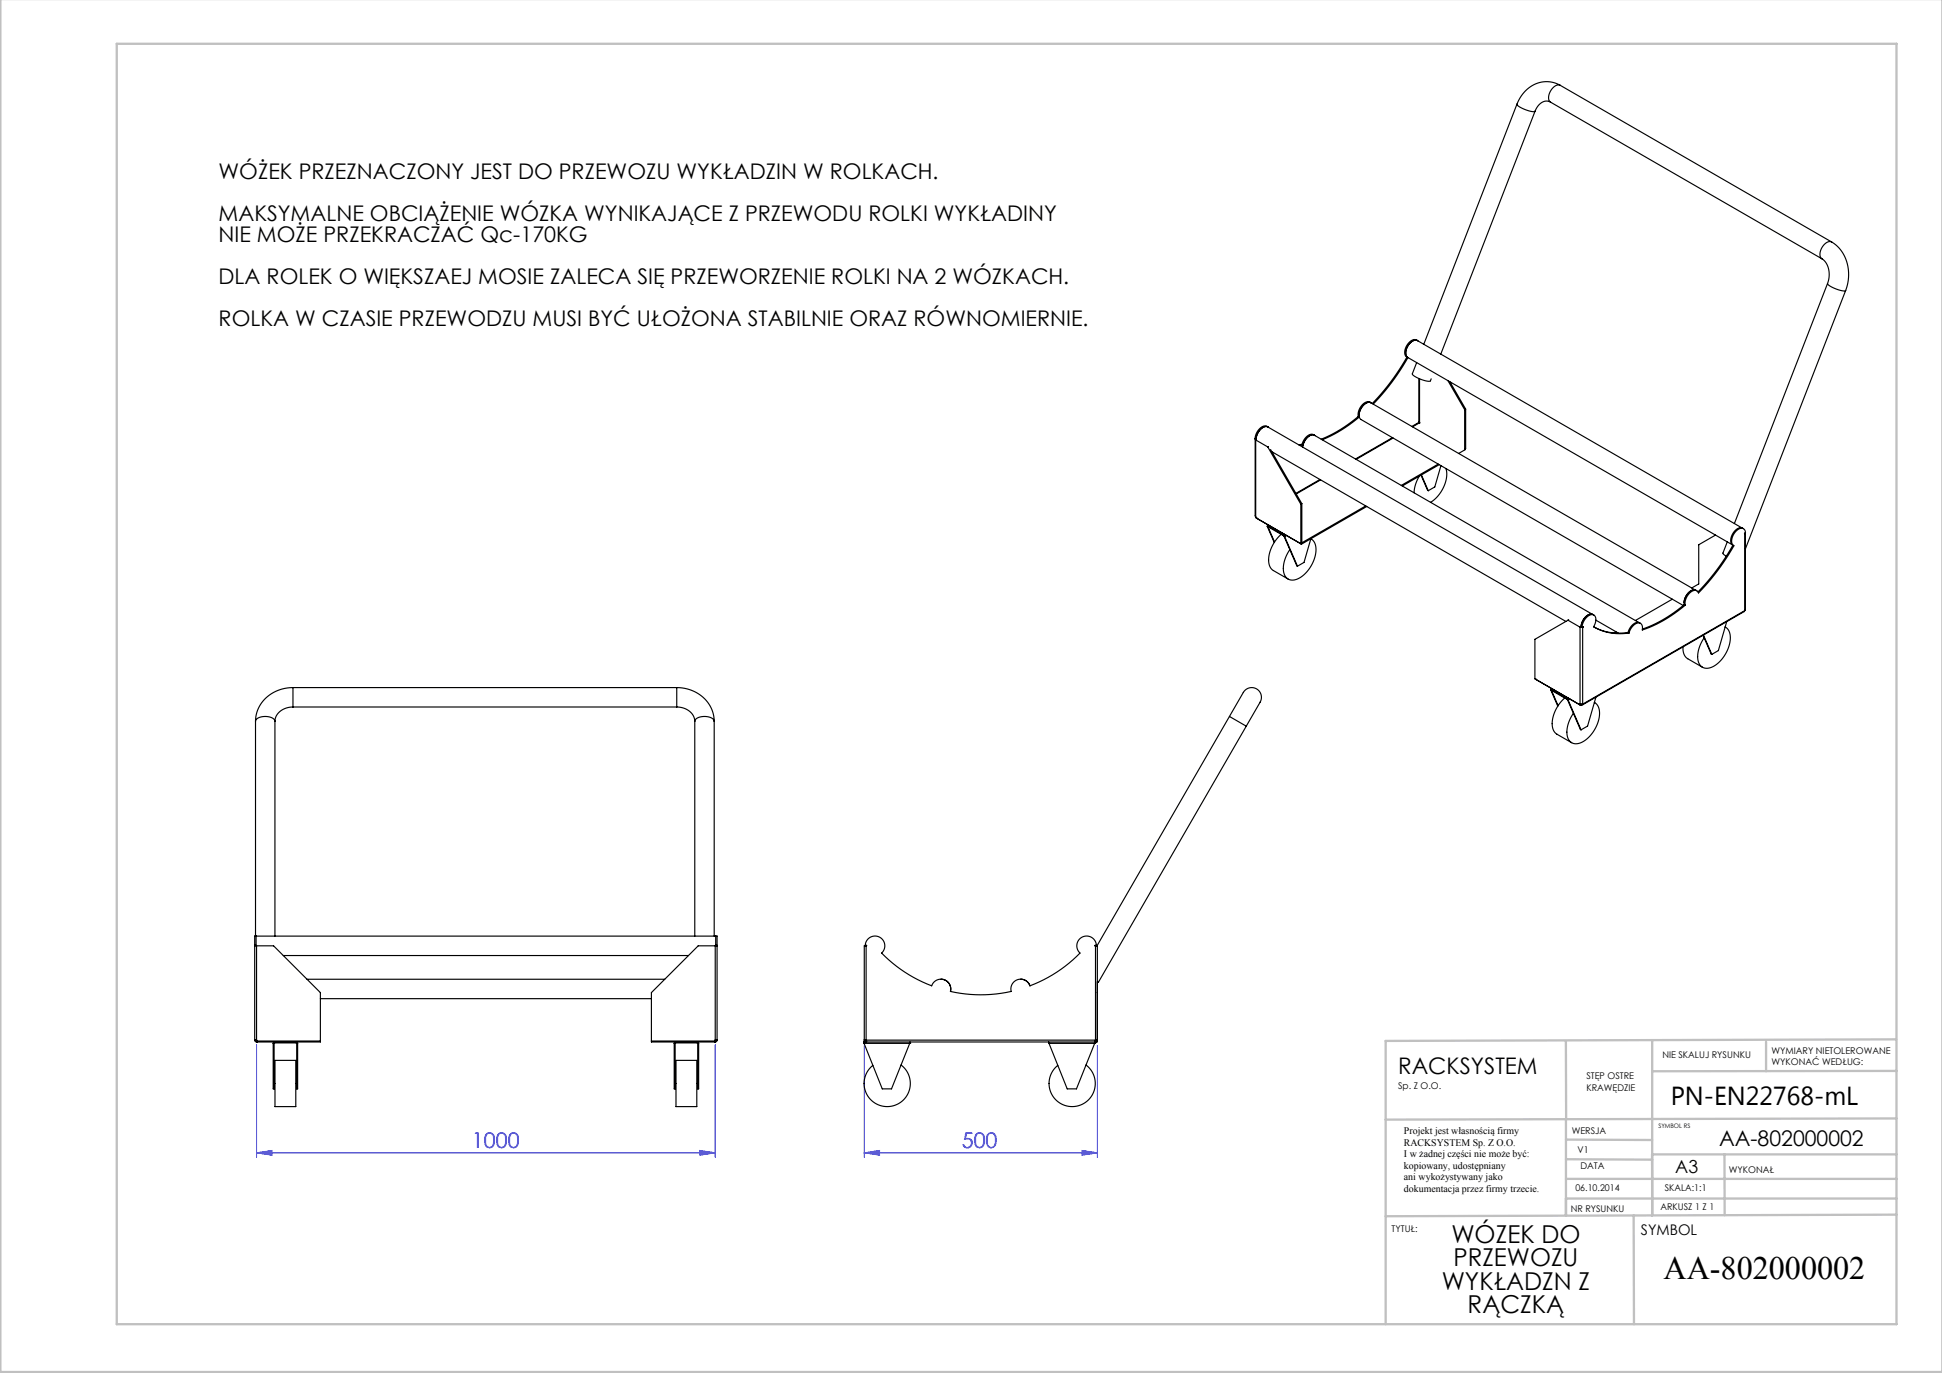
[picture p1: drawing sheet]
<svg xmlns="http://www.w3.org/2000/svg" width="420mm" height="297mm" viewBox="0 0 420 297" stroke-linecap="round" stroke-linejoin="round" font-family="sans-serif">
<path d="M55.5 226v24.4M154.7 226v24.4M186.9 226.2v24.2M237.3 226.2v24.2M55.5 249.4l3.3-.5v1zM55.5 249.4h99.2M151.4 248.9l3.3 .5-3.3 .5zM186.9 249.4l3.3-.5v1zM186.9 249.4h50.4M234 248.9l3.3 .5-3.3 .5z" fill="none" stroke="#00f" stroke-width=".22"/>
<g fill="none" stroke="#c0c0c0" stroke-width=".5">
<path d="M.1 -.1v296.9h419.9M25.2 9.5h385v276.9h-385zM338.7 225.2v16.9M357.3 225v37.9v-13.2M382 225.4v6.3M410.1 224.8l-110.4 .4v61.2M410.1 231.7h-52.8M338.7 259.3h71.5M338.7 255h71.5M338.7 250.8l18.6 .1M338.7 246.5l18.6 .1M338.7 242.1v20.9"/>
<path d="M357.3 249.7h52.9M373 249.7v13.2M410.1 241.9l-110.4 .3M353.3 262.9l.1 23.5M410.2 262.7l-110.5 .4"/>
</g>
<path d="M55.5 249.4l3.3-.5v1zM151.4 248.9l3.3 .5-3.3 .5zM186.9 249.4l3.3-.5v1zM234 248.9l3.3 .5-3.3 .5z" fill="#00f"/>
<g fill="none" stroke="#000" stroke-width=".25">
<path d="M337.4 18.5a6.5 6.5 0 0 0-9.1 3.5l-.2 .5M337.4 18.5a2.19 2.19 0 0 0-2.4 1.9 1.47 1.47 0 0 0 .3 1.7M337.4 18.5l58.7 33.8M328.1 22.5a5.2 5.2 0 0 0 3.9 1.6M328.1 22.5l-20.2 52M332 24.1l-20.4 52.5M335.3 22.1a2.31 2.31 0 0 0-3.1 1.5l-.2 .5M335.3 22.1l58.7 33.9M394 56a4.5 4.5 0 0 1 1.2 5.3M396.1 52.3a8.6 8.6 0 0 1 3.1 10.5M396.1 52.3a2.2 2.2 0 0 0-2.4 2 1.47 1.47 0 0 0 .3 1.7M304.3 77.2a49.5 49.5 0 0 1-7.5 10.1"/>
<path d="M304.4 77.3a1.53 1.53 0 0 1-.3-2.2 2.03 2.03 0 0 1 2.3-1.6l70.3 40.7M304.5 77.3l70.1 40.5M306.4 78.4l-1 2.5a5.2 5.2 0 0 0 4 1.5l.1-.5M306.6 73.7a2.19 2.19 0 0 0-2.5 1.9 1.38 1.38 0 0 0 .4 1.7M306.7 73.8a1.46 1.46 0 0 0-2 .7 2.03 2.03 0 0 0-.2 2.9 49.5 49.5 0 0 1-7.5 10M395.2 61.3a5.2 5.2 0 0 0 4 1.5M395.2 61.3l-20.1 52M399.2 62.8l-21.7 55.9M271.5 95v16.6l.1 .2M271.5 94.9l.1 .3M271.6 95.2v16.6M271.6 95.2l2.6 1.5"/>
<path d="M271.6 95l-.2-.2a2.79 2.79 0 0 1 2.3-2.7l70.6 40.8M271.7 95h-.1M271.7 95.1l-.1 .1M274.2 96.7l7.1 12.4M274.2 92.4a2.2 2.2 0 0 0-2.4 1.9l-.1 .7M274.3 96.6l-.1 .1M274.3 92.4a1.5 1.5 0 0 0-2 .9l-.4 .7-.3 1M274.8 97.2l6.7 11.7M275.1 97.7l63.6 36.7M281.6 96.1l-.7 .1M281.6 96.1a2.28 2.28 0 0 1 2.5-2.1l70.3 40.7M281.6 96.1l.2 .1"/>
<path d="M281.8 96.2l-.7 .1M284.3 94.2a2.19 2.19 0 0 0-2.4 1.9l-.2 .6M284.4 94.2a1.45 1.45 0 0 0-2 .8l-.6 1.2M293.8 90.1a29.5 29.5 0 0 1-8.1 4.9M293.8 90.1a2.82 2.82 0 0 1 2.2-3.2l70.6 40.7M293.8 90.1l.2 .1M294 90.2a29.5 29.5 0 0 1-8 4.9M296.5 87.1a2.19 2.19 0 0 0-2.5 2 1.38 1.38 0 0 0 .4 1.7l69.6 40.2M296.6 87.2a1.52 1.52 0 0 0-2.1 .8 2.91 2.91 0 0 0-.5 2.2M301.1 94.7l-7.9 4.6M301.3 94.8l-8 4.6M306.8 91.4l.1 .1"/>
<path d="M306.8 91.4l-1.5 .8M306.9 91.3l-.1 .1M306.9 91.3h.1M306.9 81.9v9.4M306.9 91.5l-1.4 .8M307 91.3l.1 .2h-.2M307 81.9v9.4M313.1 82.3l3.7 6.3M313.6 82.6l3.4 5.9M316.8 88.6v8.6M317 88.5v8.5l-.2 .3-1.3 .8M317 88.5l-.2 .1"/>
<path d="M271.6 111.8v.2l9.9 5.7M271.8 112.1h.1M274.1 113.9l3.5 2M274.1 113.9l1.5 3.4M274.1 113.8h.2M274.1 113.8v.1M274.1 113.8l.1 .2M274.2 114h.1M274.2 114l1.4 3.2M274.3 113.8l3.3 1.9M274.3 113.8v.2M274.3 114h-.1"/>
<path d="M274.4 113.6l-.3 .2M274.5 113.7l-.2 .1M277.1 115.6a7.1 7.1 0 0 0-2.5 6.8l.7 1 3.3 1.9M277.6 115.7l.1 .2M277.6 115.9h.1M277.6 115.7v.2M277.6 115.9l.1 .1M277.7 116h.1M277.7 116l2.9 6.5M277.7 115.9l.1 .1M277.7 115.9h-.1M277.8 115.6l-.2 .1"/>
<path d="M277.8 116l2.8 6.5M278.2 115.8l-.4 .2M281.5 117.5v.2M281.5 108.9v8.6l-.2 .1v-8.5M281.5 108.9l-.2 .2M283.5 116.5l-1.5 5.2-1.4 .8M283.6 116.6h-.1a3 3 0 0 1 1 3.6 6.9 6.9 0 0 1-4.8 5.3 2.1 2.1 0 0 1-2.2-2.5 7.6 7.6 0 0 1 1.5-4.1M285.5 103.7l-5.2 3M285.6 103.8l-5.3 3.1M295.4 109.4l-13.9 8M295.6 109.6l-14.1 8.1M307 103l-.2 .3a7.3 7.3 0 0 0-1 3.3"/>
<path d="M307.3 102.8l1.6 3.3M307.4 102.7l1.5 3.4M311.1 100.4l-8 4.6M311.3 100.5l-8 4.6M311.6 100.7l-1.3 4.6-1.4 .8M312.7 101.3a7.3 7.3 0 0 1-3.3 7.4M371 115.7l-3.6 2.1v8.5l-1.5 .9M373.6 117.2l-1 2.4 .7 .7M374.8 117.9a49.4 49.4 0 0 1-7.6 10.1M377.1 114.4a1.49 1.49 0 0 0-2.1 .7 2.08 2.08 0 0 0-.3 2.8l.2 .1M377.3 115.4h.1M377.4 115.4v16.6"/>
<path d="M377.5 115.3l-.1 .1M377.5 115.3v16.5l-.1 .2M377.5 115.3a.96 .96 0 0 0-.6-1 .96 .96 0 0 0-1.2 .3 2.55 2.55 0 0 0-.8 3.4l.1 .1a49.4 49.4 0 0 1-7.7 10.2 1.09 1.09 0 0 0-1-.6 1.09 1.09 0 0 0-.9 .6 3.1 3.1 0 0 0-.9 2.6M377.5 115.3l-.2 .1M339.1 134.2l-7.1 4.1v8.5l9.8 5.7M339.1 134.2l2.6 1.5M339.3 134.1l-.2 .1M341.7 135.7h.6M341.7 135.7v16.6M341.9 135.6l-.2 .1M342.1 135.7a2.79 2.79 0 0 1 2.4-2.7 1.4 1.4 0 0 1 .4 2.1l-.2 .5a11.5 11.5 0 0 0 7.6 1.3M342.2 135.6l.1 .1"/>
<path d="M342.3 135.7v16.6M342.3 135.6h.1M342.4 135.6l-.1 .1M342.4 135.6l-.3 .1M344.5 132.9a2.2 2.2 0 0 0-2.4 2l-.2 .7M344.7 133a1.53 1.53 0 0 0-2.1 .8l-.6 1.3-.1 .4 .2 .2M344.7 135.6a11.5 11.5 0 0 0 7.4 1.2M345.1 134.1l4.9 2.9M349.5 136.7l-.5 .2M352.1 136.8l.2 .1M354.8 134.8a1.49 1.49 0 0 0-2.1 .8l-.6 1.2M361.7 129.6l-8 4.6"/>
<path d="M364 139.9a2.67 2.67 0 0 0 1 2.6l3.2 1.8M364.3 130.8a28.3 28.3 0 0 1-9.1 5.3M364.3 130.8l.2 .1M364.5 130.9a28.1 28.1 0 0 1-9.3 5.4 1.03 1.03 0 0 0-.3-1.4 1.03 1.03 0 0 0-1.4 .2 3.5 3.5 0 0 0-1.2 1.8M366.8 127.7a2.19 2.19 0 0 0-2.5 2l-.1 .7M367 127.8a1.54 1.54 0 0 0-2.2 .8 2.9 2.9 0 0 0-.5 2.2M368.3 137.4l1.9 4.2M368.4 137.4l1.8 4.2M373.2 135.7l-.1-.1a3 3 0 0 1 1 3.6 6.9 6.9 0 0 1-4.8 5.4 2.1 2.1 0 0 1-2.1-2.6 7.6 7.6 0 0 1 1.4-4M373.4 134.5l-1.8 6.2-1.4 .9M377.3 132.1l-.1 .2-34.9 20.2M377.3 132.1l-35 20.2"/>
<path d="M377.4 132l-.1 .1M55.3 156a2.3 2.3 0 0 1 2.9-.9 1.42 1.42 0 0 1 1.3 .9M55.3 156v46.5M59.5 156v46.5M63.4 148.7a7.7 7.7 0 0 0-8.1 7.3M63.4 152.9a3.6 3.6 0 0 0-3.9 3.1M63.4 148.7v4.2M63.4 152.9h83M63.4 148.7h83M146.4 148.7a7.7 7.7 0 0 1 8.1 7.3M146.4 152.9a3.6 3.6 0 0 1 3.9 3.1M146.4 148.7v4.2"/>
<path d="M150.3 156a2.3 2.3 0 0 1 2.9-.9 1.42 1.42 0 0 1 1.3 .9M150.3 156v46.5M154.5 156v46.5M265.9 155l1.8-3.1a7.1 7.1 0 0 1 2.2-3 2.16 2.16 0 0 1 2.6 .8 2.16 2.16 0 0 1-.3 2.8l-2.7 4.6M265.9 155l3.6 2.1M265.9 155l-28.7 49.6M269.5 157.1l-32 55.4-.2-.1M332.1 146.9h.1M335.4 149.3l.2 .1M335.4 149.3l1.5 3.4M335.4 149.2h.2M335.4 149.2v.1"/>
<path d="M335.4 149.2l.1 .2M335.5 149.4h.1M335.6 149.4l1.4 3.2M335.6 149.2v.2M335.6 149.2l3.3 1.9M335.6 149.4l3.3 1.9M335.6 149.4h.1M335.7 149l-.3 .2M335.8 149.1l-.2 .1M338.4 151a7.1 7.1 0 0 0-2.5 6.8l.7 1 3.3 1.9M338.9 151.1l.1 .2M338.9 151.3h.1"/>
<path d="M338.9 151.1v.2M338.9 151.3l.1 .1M339 151.4h.1M339 151.4l2.9 6.5M339 151.3l.1 .1M339 151.3h-.1M339.1 151l-.2 .1M339.1 151.4l2.8 6.5M339.5 151.2l-.4 .2M341.7 152.3h.6M341.7 152.3l-.1 .1 .3-.1M341.8 152.4v.1"/>
<path d="M342 152.5h-.2M342 152.3v.2M342.3 152.3h.1M342.3 152.3v.2h-.3M344.9 152h-.1a3 3 0 0 1 1 3.6 6.9 6.9 0 0 1-4.8 5.3 2.1 2.1 0 0 1-2.1-2.5 7.6 7.6 0 0 1 1.4-4.1M345.2 150.8l-1.9 6.3-1.4 .8M55.1 204.5v-2h100v2M55.1 204.6h.4M55.1 204.5h.3M55.1 204.5v20.5M55.4 202.5v2M55.4 204.5v.1"/>
<path d="M55.5 204.6h3.7l10.1 10.1v10.7h-13.7M55.5 204.6v20.4M61.3 206.7h87.6M66.4 211.8h77.4M69.3 216h71.6M154.7 204.6h.4M154.7 204.6h-3.7l-10.1 10.1v10.7h13.7M154.7 204.6v20.4M154.8 202.5v2M154.8 204.5v.1M154.8 204.5h.3M155.1 204.5v20.5"/>
<path d="M187.1 204.5a2.12 2.12 0 0 1 3-1.8 2.12 2.12 0 0 1 .6 3.5 30 30 0 0 0 10.8 7 2.12 2.12 0 0 1 2.6-1.3 2.12 2.12 0 0 1 1.5 2.6M187.1 204.5h.3l-.1 .1M187.1 204.5v.1M187.3 204.6h-.4v20.4M187.3 204.6v20.4M187.3 204.5v.1M203.5 211.8a2.12 2.12 0 0 1 2.1 2.7M220.7 211.8a2.12 2.12 0 0 1 2.1 1.4M222.8 213.2a2.12 2.12 0 0 0-2.7-1.3 2.12 2.12 0 0 0-1.4 2.6 30 30 0 0 1-13.1 0M236.9 204.5v.1M236.9 204.6h.4v20.6M236.9 204.6l-.1-.1h.3a2.12 2.12 0 0 0-3-1.8 2.12 2.12 0 0 0-.5 3.5 30 30 0 0 1-10.8 7"/>
<path d="M236.9 204.6v20.4M237.1 204.5v.1M237.3 214.7h.1M55.1 225h.4M55.1 225h.1M55.1 225l.1 .3 .3 .1M55.1 225h.3M55.4 225h.1M55.4 225l.1 .1M55.4 224.9v.1M55.5 225l.1 .2M55.5 225.1h.1"/>
<path d="M55.5 225.4h.1M55.5 225.1v.3M55.6 225.2h13.7M55.6 225.2v.2M59.1 225.7h.2M59.1 225.7v9.8h.2v-9.8M59.2 225.5l-.1 .2M59.2 225.5l.2-.1v.2M59.2 225.5l.1 .1M59.3 225.6v.1M59.4 225.6h-.1M59.4 225.6h4.7"/>
<path d="M59.5 229.4h4.5v10h-4.5zM64.1 225.6h.1M64.1 225.6l.1 .1M64.2 225.7h.2M64.2 225.7v9.8h.2v-9.8M64.3 225.5l.1 .2M64.3 225.5l-.2-.1v.2M64.3 225.5l-.2 .1M140.9 225.2h13.7M145.8 225.7h.2M145.8 225.7v9.8h.2v-9.8M145.9 225.5l.2-.1v.2"/>
<path d="M145.9 225.5l-.1 .2M145.9 225.5l.1 .1M146 225.6v.1M146.1 225.6h-.1M146.1 225.6h4.7M146.2 229.4h4.5v10h-4.5zM150.8 225.6h.1M150.9 225.6v.1M150.9 225.7h.2M150.9 225.7v9.8h.2v-9.8M151 225.5l.1 .2M151 225.5l-.2-.1v.2"/>
<path d="M151 225.5l-.1 .1M154.6 225.4h.1M154.6 225.2v.2M154.6 225.1h.1M154.7 225l-.1 .2M154.7 225h.4M154.7 225.1v.3M154.8 224.9v.1M154.8 225h.1M154.8 225l-.1 .1M154.8 225h.3M155.1 225h.1"/>
<path d="M155.1 225l-.1 .3-.3 .1M186.8 225.5l.1 .2M186.9 225.7h.1M186.9 225.7h9.8M186.9 225.7l3.9 9.8h2l3.9-9.8M186.9 225h.4M186.9 225l.2 .4M186.9 225h.3M187.1 225.4l-.3 .1M187.1 225.4h.2M187.2 225l.1 .1M187.2 224.9v.1"/>
<path d="M187.3 225h.1M187.3 225v.4M187.3 225.4h49.6M187.3 225h49.6M187.3 225.1v.3M187.4 225.1h-.1M194.9 230.4a5 5 0 0 1 .7 7.3 5 5 0 0 1-7.4 .1 5 5 0 0 1 .6-7.3M196.7 225.7h.1M196.8 225.5l-.1 .2M196.8 225.4v.1M226.8 225.5l.1 .2M226.8 225.4v.1"/>
<path d="M226.9 225.7h9.8M226.9 225.7l3.9 9.8h2l3.9-9.8M226.9 225.7h.1M234.9 230.4a5 5 0 0 1 .7 7.3 5 5 0 0 1-7.4 .1 5 5 0 0 1 .6-7.3M236.7 225.7h.1M236.8 225.4v.1M236.8 225.5l-.1 .2M236.9 225.1h.1M236.9 225v.4M236.9 225.4h.2M236.9 225.1v.3M236.9 225h.4"/>
<path d="M236.9 225h.1M237 224.9v.1M237 225l-.1 .1M237 225h.3M237 224.9h.1M237.1 225.4h.1M237.3 225v.2M237.3 225.2h-.2v.2"/>
</g>
<text font-size="7.1" x="359.8" y="276.7">AA-802000002</text>
<text font-size="5.6" x="361.3" y="239.1">PN-EN22768-mL</text>
<g font-size="5.3">
<text x="313.9" y="268.8">WÓZEK DO</text>
<text x="314.3" y="273.9">PRZEWOZU</text>
<text x="311.8" y="279">WYKŁADZN Z</text>
<text x="317.4" y="284.1">RĄCZKĄ</text>
</g>
<text font-size="4.9" x="302.4" y="232.4">RACKSYSTEM</text>
<g font-size="4.7">
<text x="47.3" y="38.8">WÓŻEK PRZEZNACZONY JEST DO PRZEWOZU WYKŁADZIN W ROLKACH.</text>
<text x="47.3" y="47.9">MAKSYMALNE OBCIĄŻENIE WÓZKA WYNIKAJĄCE Z PRZEWODU ROLKI WYKŁADINY</text>
<text x="47.3" y="52.4">NIE MOŻE PRZEKRACZAĆ Qc-170KG</text>
<text x="47.3" y="61.4">DLA ROLEK O WIĘKSZAEJ MOSIE ZALECA SIĘ PRZEWORZENIE ROLKI NA 2 WÓZKACH.</text>
<text x="47.3" y="70.5">ROLKA W CZASIE PRZEWODZU MUSI BYĆ UŁOŻONA STABILNIE ORAZ RÓWNOMIERNIE.</text>
<text x="371.8" y="247.8">AA-802000002</text>
</g>
<g font-size="4.7" fill="#00f">
<text x="102" y="248.4">1000</text>
<text x="208" y="248.4">500</text>
</g>
<text font-size="3.9" x="362.3" y="253.8">A3</text>
<text font-size="3.2" x="354.9" y="267.2">SYMBOL</text>
<g font-size="2.2">
<text x="303.6" y="245.3">Projekt jest własnością firmy</text>
<text x="303.6" y="247.8">RACKSYSTEM Sp. Z O.O.</text>
<text x="303.6" y="250.3">I w żadnej części nie może być:</text>
<text x="303.6" y="252.8">kopiowany, udostępniany</text>
<text x="303.6" y="255.3">ani wykożystywany jako</text>
<text x="303.6" y="257.8">dokumentacja przez firmy trzecie.</text>
</g>
<g font-size="2">
<text x="383.1" y="227.9">WYMIARY NIETOLEROWANE</text>
<text x="343.1" y="233.4">STĘP OSTRE</text>
<text x="359.5" y="228.9">NIE SKALUJ RYSUNKU</text>
<text x="383.1" y="230.4">WYKONAĆ WEDŁUG:</text>
<text x="302.4" y="235.5">Sp. Z O.O.</text>
<text x="343.1" y="235.9">KRAWĘDZIE</text>
<text x="339.9" y="245.4">WERSJA</text>
<text x="341.2" y="249.4">V1</text>
<text x="340.7" y="257.7">06.10.2014</text>
<text x="341.8" y="252.9">DATA</text>
<text x="360.1" y="257.7">SKALA:1:1</text>
<text x="373.9" y="253.8">WYKONAŁ</text>
<text x="339.7" y="262.3">NR RYSUNKU</text>
<text x="359.1" y="261.8">ARKUSZ 1 Z 1</text>
<text x="301" y="266.4">TYTUŁ:</text>
</g>
<text font-size="1.3" x="358.7" y="244">SYMBOL RS</text>
</svg>
